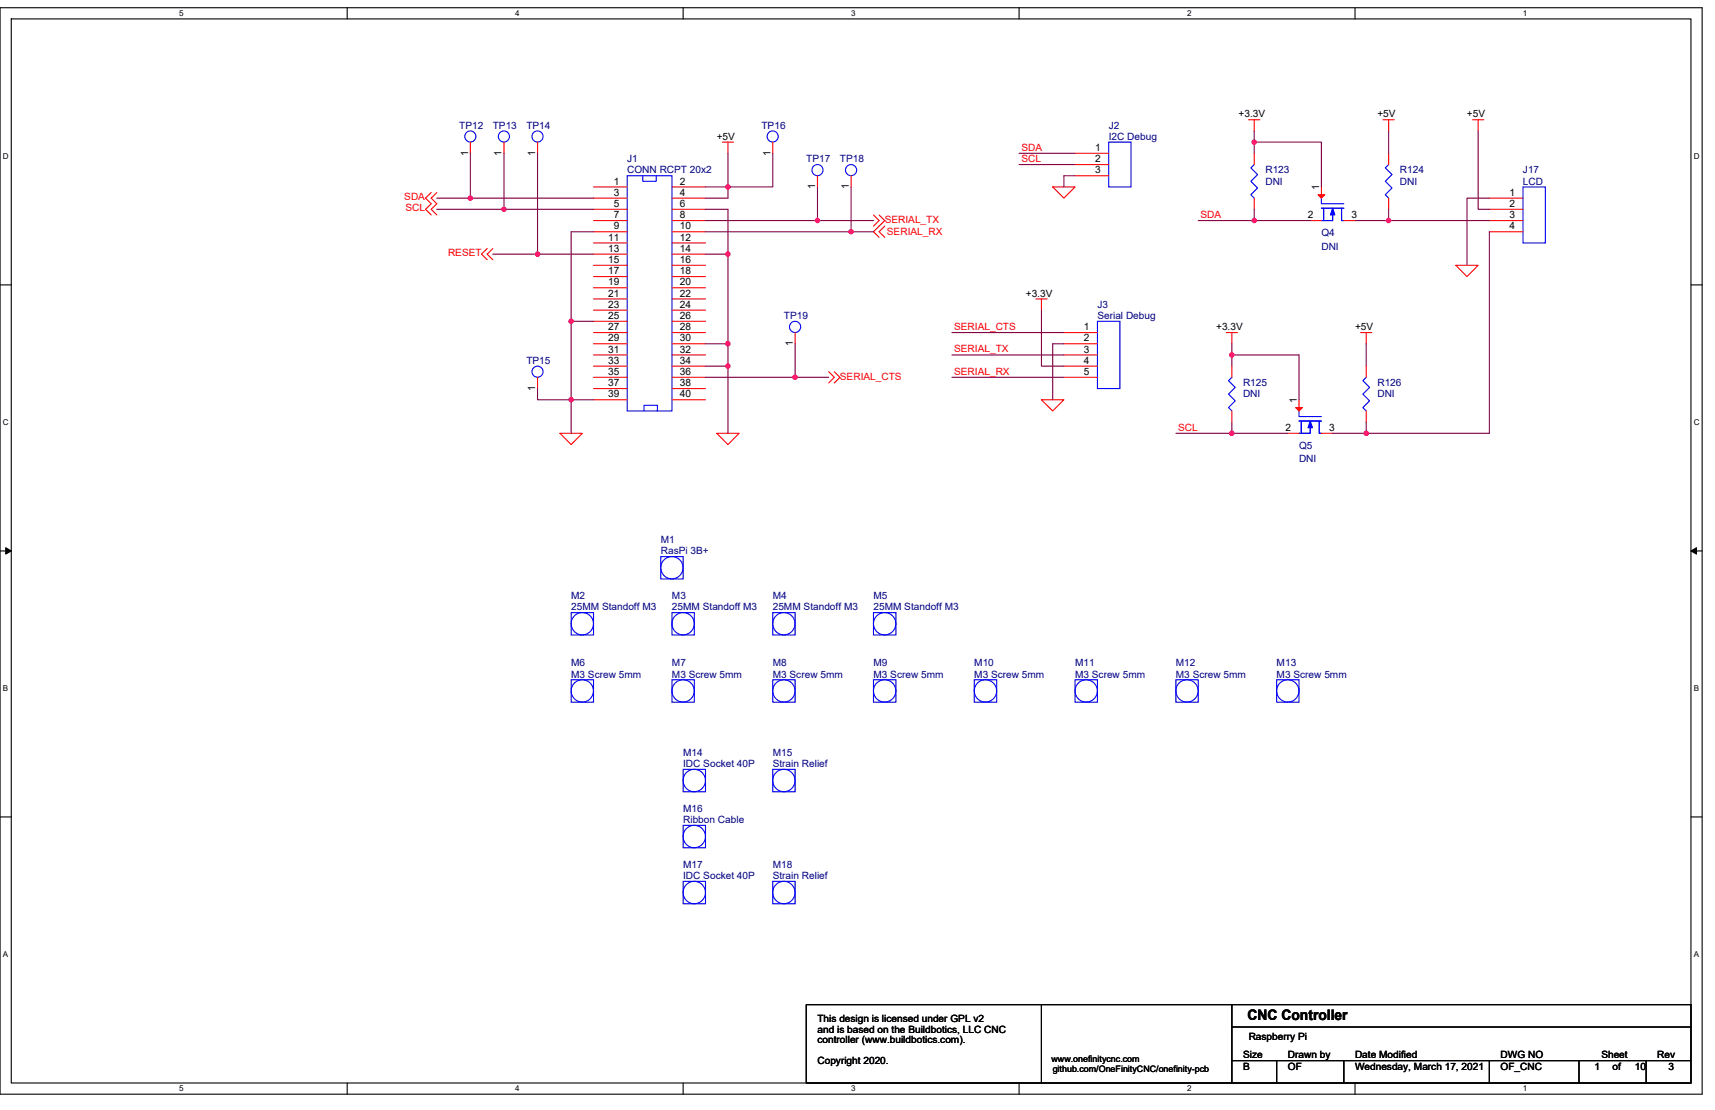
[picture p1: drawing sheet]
<svg xmlns="http://www.w3.org/2000/svg" width="432mm" height="279mm" viewBox="0 0 432 279" stroke-linecap="round" stroke-linejoin="round" font-family="sans-serif">
<path d="M0 1.9h428.6v273.5h-428.6zM2.8 4.8h422.9v267.8h-422.9z" fill="none" stroke="#000" stroke-width=".28"/>
<g fill="#fff">
<path d="M45.1 2.2h1.1v2.3h-1.1z"/>
<path d="M45.1 272.9h1.1v2.3h-1.1z"/>
</g>
<path d="M87.4 1.9v2.9M87.4 272.6v2.8" fill="none" stroke="#000" stroke-width=".28"/>
<g fill="#fff">
<path d="M129.7 2.2h1.1v2.3h-1.1z"/>
<path d="M129.7 272.9h1.1v2.3h-1.1z"/>
</g>
<path d="M172 1.9v2.9M172 272.6v2.8" fill="none" stroke="#000" stroke-width=".28"/>
<g fill="#fff">
<path d="M214.3 2.2h1.1v2.3h-1.1z"/>
<path d="M214.3 272.9h1.1v2.3h-1.1z"/>
</g>
<path d="M256.6 1.9v2.9M256.6 272.6v2.8" fill="none" stroke="#000" stroke-width=".28"/>
<g fill="#fff">
<path d="M298.9 2.2h1.1v2.3h-1.1z"/>
<path d="M298.9 272.9h1.1v2.3h-1.1z"/>
</g>
<path d="M341.2 1.9v2.9M341.2 272.6v2.8" fill="none" stroke="#000" stroke-width=".28"/>
<g fill="#fff">
<path d="M383.5 2.2h1.1v2.3h-1.1z"/>
<path d="M383.5 272.9h1.1v2.3h-1.1z"/>
<path d="M.7 38.2h1.5v2.3h-1.5z"/>
<path d="M426.5 38.2h1.4v2.3h-1.4z"/>
<path d="M.7 105.2h1.5v2.2h-1.5z"/>
<path d="M426.5 105.2h1.4v2.2h-1.4z"/>
</g>
<path d="M0 71.7h2.8M425.7 71.7h2.9" fill="none" stroke="#000" stroke-width=".28"/>
<g fill="#fff">
<path d="M.7 172.1h1.4v2.3h-1.4z"/>
<path d="M426.5 172.1h1.3v2.3h-1.3z"/>
</g>
<path d="M0 138.7h2.8M425.7 138.7h2.9" fill="none" stroke="#000" stroke-width=".28"/>
<path d="M1.4 137.9l1.4 .8-1.4 .8zM425.7 138.7l1.4-.8v1.6z" fill="#000" stroke="#000" stroke-width=".25"/>
<g fill="#fff">
<path d="M.7 239.1h1.4v2.3h-1.4z"/>
<path d="M426.4 239.1h1.4v2.3h-1.4z"/>
</g>
<path d="M0 205.6h2.8M425.7 205.6h2.9M262.2 252.9h-59.2v19.7h59.2M262.2 252.9h48v19.7h-48zM310.2 252.9h115.5v19.7h-115.5M310.2 258.5h115.5M310.2 267h115.5M321.4 267v5.6M338.3 267v5.6M375 267v5.6M397.6 267v5.6M414.5 267v5.6" fill="none" stroke="#000" stroke-width=".28"/>
<g fill="none" stroke="#f00" stroke-width=".28">
<path d="M118.4 35.8v2.8M126.9 35.8v2.8M135.3 35.8v2.8M181.9 35.8h2.8M183.3 35.8v2.8M194.6 35.8v2.8M270.7 38.6h8.4M314.4 30.1h2.8M315.8 30.1v2.9M315.8 38.6v2.8M348.2 30.1h2.8M349.6 30.1v2.9"/>
<path d="M349.6 38.6v2.8M370.8 30.1h2.8M372.2 30.1v2.9M108.6 48.5l-1.5 1.4 1.5 1.4-1.5 1.4 1.5 1.4M110 48.5l-1.4 1.4 1.4 1.4-1.4 1.4 1.4 1.4M149.4 47.1h8.5M149.4 49.9h8.5M149.4 52.7h8.5M149.4 55.5h8.5M149.4 58.3h8.5M169.2 47.1h8.4M169.2 49.9h8.4"/>
<path d="M169.2 52.7h8.4M169.2 55.5h8.4M169.2 58.3h8.4M205.8 44.2v2.9M214.3 44.2v2.9M219.9 54.1l1.4 1.4-1.4 1.4M221.3 54.1l1.5 1.4-2.9 2.8 1.4 1.4M222.8 56.9l-1.5 1.4 1.5 1.4M265 47.1h5.7l-2.8 2.8zM270.7 41.4h8.4M270.7 44.2h8.4M315.8 49.9v2.8"/>
<path d="M329.9 55.5h2.8M332.7 47.1v2.8M338.3 55.5h2.9M349.6 49.9v2.8M375 49.9h8.5M375 52.7h8.5M375 55.5h8.5M375 58.3h8.5M122.7 62.6l-1.5 1.4 1.5 1.4M124.1 62.6l-1.4 1.4 1.4 1.4M149.4 61.2h8.5M149.4 64h8.5"/>
<path d="M149.4 66.8h8.5M149.4 69.6h8.5M149.4 72.4h8.5M149.4 75.2h8.5M149.4 78.1h8.5M169.2 61.2h8.4M169.2 64h8.4M169.2 66.8h8.4M169.2 69.6h8.4M169.2 72.4h8.4M169.2 75.2h8.4M169.2 78.1h8.4"/>
<path d="M260.8 75.2h2.8M262.2 75.2v2.9M366.5 66.8h5.7l-2.8 2.8zM135.3 95v2.8M149.4 80.9h8.5M149.4 83.7h8.5M149.4 86.5h8.5M149.4 89.3h8.5M149.4 92.2h8.5M149.4 95h8.5M149.4 97.8h8.5M169.2 80.9h8.4"/>
<path d="M169.2 83.7h8.4M169.2 86.5h8.4M169.2 89.3h8.4M169.2 92.2h8.4M169.2 95h8.4M169.2 97.8h8.4M200.2 83.7v2.8M208.7 93.6l1.4 1.4-1.4 1.4M210.1 93.6l1.4 1.4-1.4 1.4M267.9 83.7h8.4M267.9 86.5h8.4M267.9 89.3h8.4"/>
<path d="M267.9 92.2h8.4M267.9 95h8.4M308.7 83.7h2.9M310.2 83.7v2.8M310.2 92.2v2.8M342.6 83.7h2.8M344 83.7v2.8M344 92.2v2.8M141 109.1h5.6l-2.8 2.8zM149.4 100.6h8.5M169.2 100.6h8.4M180.5 109.1h5.6l-2.8 2.8z"/>
<path d="M262.2 100.6h5.7l-2.9 2.8zM310.2 103.4v2.9M324.3 109.1h2.8M327.1 100.6v2.8M332.7 109.1h2.8M344 103.4v2.9"/>
</g>
<g fill="none" stroke="#00f" stroke-width=".28">
<path d="M279.1 35.8h5.7v11.3h-5.7zM157.9 44.2h11.3v59.2h-11.3zM161.8 44.2v1.4h3.4v-1.4M315.8 41.4l-.9 .9 1.7 1.6-1.7 1.7 1.7 1.7-1.7 1.7 .9 .9M332.7 52.4h5.6M332.7 49.9v1.4h5.6M333.3 52.7v2.5M333.3 52.4v3.1M335.5 53.8v1.7h-2.8h2.8v-1.1M337.8 52.4v3.1h.5h-.5v-2.8M349.6 41.4l-.8 .9 1.7 1.6-1.7 1.7 1.7 1.7-1.7 1.7 .8 .9M383.5 47.1h5.6v14.1h-5.6z"/>
<path d="M276.3 80.9h5.7v16.9h-5.7zM310.2 95l-.9 .8 1.7 1.7-1.7 1.7 1.7 1.7-1.7 1.7 .9 .8M344 95l-.9 .8 1.7 1.7-1.7 1.7 1.7 1.7-1.7 1.7 .9 .8M162.1 103.4v-1.4h3.4v1.4M327.1 106h5.6M327.1 103.4v1.5h5.6M327.6 106.3v2.5M327.6 106v3.1M329.9 107.4v1.7h-2.8h2.8v-1.1M332.1 106v3.1h.6h-.6v-2.8M143.8 154.2h5.6v5.6h-5.6zM166.4 140.1h5.6v5.6h-5.6z"/>
<path d="M169.2 154.2h5.6v5.6h-5.6zM194.6 154.2h5.6v5.6h-5.6zM219.9 154.2h5.7v5.6h-5.7zM143.8 171.1h5.6v5.6h-5.6zM169.2 171.1h5.6v5.6h-5.6zM194.6 171.1h5.6v5.6h-5.6zM219.9 171.1h5.7v5.6h-5.7zM245.3 171.1h5.7v5.6h-5.7zM270.7 171.1h5.6v5.6h-5.6zM296.1 171.1h5.6v5.6h-5.6zM321.4 171.1h5.7v5.6h-5.7zM172 193.7h5.6v5.6h-5.6z"/>
<path d="M194.6 193.7h5.6v5.6h-5.6zM172 207.8h5.6v5.6h-5.6zM172 221.8h5.6v5.7h-5.6zM194.6 221.8h5.6v5.7h-5.6z"/>
<circle cx="118.4" cy="34.4" r="1.4"/>
<circle cx="126.9" cy="34.4" r="1.4"/>
<circle cx="135.3" cy="34.4" r="1.4"/>
<circle cx="194.5" cy="34.4" r="1.4"/>
<circle cx="205.8" cy="42.8" r="1.4"/>
<circle cx="214.3" cy="42.8" r="1.4"/>
<circle cx="135.3" cy="93.6" r="1.4"/>
<circle cx="200.2" cy="82.3" r="1.41"/>
<circle cx="146.6" cy="157" r="2.81"/>
<circle cx="169.2" cy="142.9" r="2.81"/>
<circle cx="172" cy="157" r="2.81"/>
<circle cx="197.4" cy="157" r="2.81"/>
<circle cx="222.7" cy="157" r="2.81"/>
<circle cx="146.6" cy="173.9" r="2.81"/>
<circle cx="172" cy="173.9" r="2.81"/>
<circle cx="197.4" cy="173.9" r="2.81"/>
<circle cx="222.7" cy="173.9" r="2.81"/>
<circle cx="248.1" cy="173.9" r="2.81"/>
<circle cx="273.5" cy="173.9" r="2.81"/>
<circle cx="298.9" cy="173.9" r="2.81"/>
<circle cx="324.2" cy="173.9" r="2.81"/>
<circle cx="174.8" cy="196.5" r="2.81"/>
<circle cx="197.4" cy="196.5" r="2.81"/>
<circle cx="174.8" cy="210.6" r="2.81"/>
<circle cx="174.8" cy="224.7" r="2.81"/>
<circle cx="197.4" cy="224.7" r="2.81"/>
</g>
<g fill="#00f" stroke="#00f" stroke-width=".28">
<path d="M329.9 106l.6 1.7h-1.2z" fill-rule="evenodd"/>
<path d="M335.5 52.4l.6 1.7h-1.1z" fill-rule="evenodd"/>
</g>
<g fill="#f00" stroke="#f00" stroke-width=".28">
<path d="M326.2 102.6h1.7l-.8 .8z"/>
<path d="M331.9 49h1.6l-.8 .9z"/>
</g>
<g fill="none" stroke="#800040" stroke-width=".28">
<path d="M118.4 38.6v11.3M126.9 38.6v14.1M135.3 38.6v25.4M183.3 38.6v8.5M194.6 38.6v8.5h-11.3M256.6 38.6h14.1M315.8 33v5.6M315.8 35.8h16.9v11.3M349.6 33v5.6M372.2 33v19.7h2.8M110 49.9h8.4M110 52.7h16.9"/>
<path d="M118.4 49.9h31M126.9 52.7h22.5M149.4 58.3h-5.6v22.6M177.6 52.7h5.7v11.3M177.6 47.1h5.7M177.6 55.5h28.2M177.6 58.3h36.7M183.3 47.1v2.8h-5.7M205.8 47.1v8.4h14.1M214.3 47.1v11.2h5.6M256.6 41.4h14.1M270.7 44.2h-2.8v2.9"/>
<path d="M301.7 55.5h14.1M315.8 52.7v2.8M315.8 55.5h14.1M341.2 55.5h8.4M349.6 55.5h25.4M349.6 52.7v2.8M375 49.9h-5.6v16.9M375 58.3v50.8h-39.5M124.1 64h11.2M135.3 64h14.1M177.6 64h5.7M183.3 64v22.5"/>
<path d="M262.2 78.1v14.1h5.7M135.3 97.8v2.8h8.5M143.8 80.9h5.6M143.8 80.9v19.7M177.6 86.5h5.7M177.6 92.2h5.7M177.6 95h22.6M183.3 86.5v5.7M183.3 92.2v16.9M200.2 86.5v8.5M200.2 95h8.5M239.7 89.3h28.2"/>
<path d="M239.7 95h28.2M239.7 83.7h28.2M267.9 86.5h-2.9v14.1M310.2 86.5v2.8M310.2 89.3v2.9M310.2 89.3h16.9v11.3M344 86.5v5.7M143.8 100.6h5.6M143.8 100.6v8.5M296.1 109.1h14.1M310.2 106.3v2.8M310.2 109.1h14.1"/>
<path d="M344 106.3v2.8"/>
</g>
<g fill="#f0f" stroke="#f0f" stroke-width=".28">
<circle cx="143.8" cy="80.9" r=".56"/>
<circle cx="143.8" cy="100.6" r=".56"/>
<circle cx="183.3" cy="47" r=".56"/>
<circle cx="183.3" cy="86.5" r=".55"/>
<circle cx="183.3" cy="64" r=".55"/>
<circle cx="183.3" cy="92.2" r=".55"/>
<circle cx="118.4" cy="49.9" r=".55"/>
<circle cx="126.9" cy="52.7" r=".55"/>
<circle cx="135.3" cy="64" r=".55"/>
<circle cx="205.8" cy="55.5" r=".55"/>
<circle cx="214.3" cy="58.3" r=".56"/>
<circle cx="200.2" cy="95" r=".56"/>
<circle cx="315.8" cy="55.5" r=".55"/>
<circle cx="315.8" cy="35.8" r=".55"/>
<circle cx="349.6" cy="55.5" r=".55"/>
<circle cx="310.1" cy="89.3" r=".56"/>
<circle cx="344" cy="109.1" r=".55"/>
<circle cx="310.1" cy="109.1" r=".55"/>
</g>
<text font-size="3.7" x="314.1" y="256.8">CNC Controller</text>
<g font-size="2.5">
<text x="311.8" y="29.6">+3.3V</text>
<text x="346.8" y="29.6">+5V</text>
<text x="369.4" y="29.6">+5V</text>
<text x="180.5" y="35.2">+5V</text>
<text x="117.8" y="39.2" transform="rotate(-90 117.8 39.2)">1</text>
<text x="126.3" y="39.2" transform="rotate(-90 126.3 39.2)">1</text>
<text x="134.7" y="39.2" transform="rotate(-90 134.7 39.2)">1</text>
<text x="194" y="39.2" transform="rotate(-90 194 39.2)">1</text>
<text x="275.8" y="38">1</text>
<text x="275.8" y="40.8">2</text>
<text x="154.5" y="46.5">1</text>
<text x="171.2" y="46.5">2</text>
<text x="205.2" y="47.6" transform="rotate(-90 205.2 47.6)">1</text>
<text x="213.7" y="47.6" transform="rotate(-90 213.7 47.6)">1</text>
<text x="275.8" y="43.6">3</text>
<text x="332.1" y="47.9" transform="rotate(-90 332.1 47.9)">1</text>
<text x="154.5" y="49.3">3</text>
<text x="154.5" y="52.1">5</text>
<text x="171.2" y="49.3">4</text>
<text x="171.2" y="52.1">6</text>
<text x="380.1" y="49.3">1</text>
<text x="380.1" y="52.1">2</text>
<text x="154.5" y="54.9">7</text>
<text x="154.5" y="57.7">9</text>
<text x="171.2" y="54.9">8</text>
<text x="171.2" y="57.7">10</text>
<text x="329.3" y="54.9">2</text>
<text x="340.3" y="54.9">3</text>
<text x="380.1" y="54.9">3</text>
<text x="380.1" y="57.7">4</text>
<text x="153.1" y="60.6">11</text>
<text x="153.1" y="63.4">13</text>
<text x="171.2" y="60.6">12</text>
<text x="171.2" y="63.4">14</text>
<text x="153.1" y="66.2">15</text>
<text x="153.1" y="69">17</text>
<text x="153.1" y="71.8">19</text>
<text x="171.2" y="66.2">16</text>
<text x="171.2" y="69">18</text>
<text x="171.2" y="71.8">20</text>
<text x="153.1" y="74.7">21</text>
<text x="153.1" y="77.5">23</text>
<text x="171.2" y="74.7">22</text>
<text x="171.2" y="77.5">24</text>
<text x="258.3" y="74.7">+3.3V</text>
<text x="153.1" y="80.3">25</text>
<text x="153.1" y="83.1">27</text>
<text x="171.2" y="80.3">26</text>
<text x="171.2" y="83.1">28</text>
<text x="272.9" y="83.1">1</text>
<text x="306.2" y="83.1">+3.3V</text>
<text x="341.2" y="83.1">+5V</text>
<text x="153.1" y="85.9">29</text>
<text x="153.1" y="88.8">31</text>
<text x="171.2" y="85.9">30</text>
<text x="171.2" y="88.8">32</text>
<text x="199.6" y="87.1" transform="rotate(-90 199.6 87.1)">1</text>
<text x="272.9" y="85.9">2</text>
<text x="272.9" y="88.8">3</text>
<text x="153.1" y="91.6">33</text>
<text x="153.1" y="94.4">35</text>
<text x="171.2" y="91.6">34</text>
<text x="171.2" y="94.4">36</text>
<text x="272.9" y="91.6">4</text>
<text x="272.9" y="94.4">5</text>
<text x="134.7" y="98.4" transform="rotate(-90 134.7 98.4)">1</text>
<text x="153.1" y="97.2">37</text>
<text x="153.1" y="100">39</text>
<text x="171.2" y="97.2">38</text>
<text x="171.2" y="100">40</text>
<text x="326.5" y="101.5" transform="rotate(-90 326.5 101.5)">1</text>
<text x="323.7" y="108.5">2</text>
<text x="334.7" y="108.5">3</text>
<text x="205.8" y="257.4">This design is licensed under GPL v2</text>
<text x="205.8" y="260">and is based on the Buildbotics, LLC CNC</text>
<text x="205.8" y="262.6">controller (www.buildbotics.com).</text>
<text x="314.4" y="261.9">Raspberry Pi</text>
<text x="205.8" y="267.8">Copyright 2020.</text>
<text x="313" y="266.4">Size</text>
<text x="313" y="269.2">B</text>
<text x="324.3" y="266.4">Drawn by</text>
<text x="324.3" y="269.2">OF</text>
<text x="341.2" y="269.2">Wednesday, March 17, 2021</text>
<text x="341.2" y="266.4">Date Modified</text>
<text x="377.8" y="266.4">DWG NO</text>
<text x="377.8" y="269.2">OF_CNC</text>
<text x="401.5" y="269.2">1</text>
<text x="403.2" y="266.4">Sheet</text>
<text x="406" y="269.2">of</text>
<text x="411.6" y="269.2">10</text>
<text x="417.3" y="266.4">Rev</text>
<text x="420.1" y="269.2">3</text>
</g>
<g font-size="2.5" fill="#000080">
<text x="115.6" y="32.4">TP12</text>
<text x="124.1" y="32.4">TP13</text>
<text x="132.5" y="32.4">TP14</text>
<text x="191.7" y="32.4">TP16</text>
<text x="279.1" y="32.4">J2</text>
<text x="279.1" y="35.2">I2C Debug</text>
<text x="157.9" y="40.8">J1</text>
<text x="203" y="40.8">TP17</text>
<text x="211.5" y="40.8">TP18</text>
<text x="157.9" y="43.7">CONN RCPT 20x2</text>
<text x="318.6" y="43.7">R123</text>
<text x="318.6" y="46.5">DNI</text>
<text x="352.4" y="43.7">R124</text>
<text x="352.4" y="46.5">DNI</text>
<text x="383.5" y="43.7">J17</text>
<text x="383.5" y="46.5">LCD</text>
<text x="332.7" y="59.5">Q4</text>
<text x="332.7" y="62.8">DNI</text>
<text x="276.3" y="77.5">J3</text>
<text x="197.4" y="80.3">TP19</text>
<text x="276.3" y="80.3">Serial Debug</text>
<text x="132.5" y="91.6">TP15</text>
<text x="313" y="97.2">R125</text>
<text x="313" y="100.1">DNI</text>
<text x="346.8" y="97.2">R126</text>
<text x="346.8" y="100.1">DNI</text>
<text x="327.1" y="113">Q5</text>
<text x="327.1" y="116.4">DNI</text>
<text x="166.4" y="136.7">M1</text>
<text x="166.4" y="139.5">RasPi 3B+</text>
<text x="143.8" y="150.8">M2</text>
<text x="143.8" y="153.6">25MM Standoff M3</text>
<text x="169.2" y="150.8">M3</text>
<text x="169.2" y="153.6">25MM Standoff M3</text>
<text x="194.6" y="150.8">M4</text>
<text x="194.6" y="153.6">25MM Standoff M3</text>
<text x="219.9" y="150.8">M5</text>
<text x="219.9" y="153.6">25MM Standoff M3</text>
<text x="143.8" y="167.7">M6</text>
<text x="169.2" y="167.7">M7</text>
<text x="194.6" y="167.7">M8</text>
<text x="219.9" y="167.7">M9</text>
<text x="245.3" y="167.7">M10</text>
<text x="270.7" y="167.7">M11</text>
<text x="296.1" y="167.7">M12</text>
<text x="321.4" y="167.7">M13</text>
<text x="143.8" y="170.5">M3 Screw 5mm</text>
<text x="169.2" y="170.5">M3 Screw 5mm</text>
<text x="194.6" y="170.5">M3 Screw 5mm</text>
<text x="219.9" y="170.5">M3 Screw 5mm</text>
<text x="245.3" y="170.5">M3 Screw 5mm</text>
<text x="270.7" y="170.5">M3 Screw 5mm</text>
<text x="296.1" y="170.5">M3 Screw 5mm</text>
<text x="321.4" y="170.5">M3 Screw 5mm</text>
<text x="172" y="190.3">M14</text>
<text x="194.6" y="190.3">M15</text>
<text x="172" y="193.1">IDC Socket 40P</text>
<text x="194.6" y="193.1">Strain Relief</text>
<text x="172" y="204.4">M16</text>
<text x="172" y="207.2">Ribbon Cable</text>
<text x="172" y="218.5">M17</text>
<text x="172" y="221.3">IDC Socket 40P</text>
<text x="194.6" y="218.5">M18</text>
<text x="194.6" y="221.3">Strain Relief</text>
</g>
<g font-size="2.5" fill="#f00">
<text x="257.2" y="38">SDA</text>
<text x="257.2" y="40.9">SCL</text>
<text x="101.8" y="50.4">SDA</text>
<text x="102.1" y="53.2">SCL</text>
<text x="222.8" y="56.1">SERIAL_TX</text>
<text x="223.3" y="59.2">SERIAL_RX</text>
<text x="302.3" y="54.9">SDA</text>
<text x="112.8" y="64.5">RESET</text>
<text x="240.2" y="83">SERIAL_CTS</text>
<text x="240.2" y="88.7">SERIAL_TX</text>
<text x="211.5" y="95.5">SERIAL_CTS</text>
<text x="240.2" y="94.3">SERIAL_RX</text>
<text x="296.6" y="108.5">SCL</text>
</g>
<g font-size="2.2">
<text x="264.8" y="267.3">www.onefinitycnc.com</text>
<text x="265" y="269.9">github.com/OneFinityCNC/onefinity-pcb</text>
</g>
<g font-size="2">
<text x="45.1" y="4.1">5</text>
<text x="129.7" y="4.1">4</text>
<text x="214.3" y="4.1">3</text>
<text x="298.9" y="4.1">2</text>
<text x="383.5" y="4.1">1</text>
<text x=".7" y="40">D</text>
<text x="426.5" y="40">D</text>
<text x=".7" y="107">C</text>
<text x="426.5" y="107">C</text>
<text x=".7" y="174">B</text>
<text x="426.5" y="174">B</text>
<text x=".7" y="240.9">A</text>
<text x="426.5" y="240.9">A</text>
<text x="45.1" y="274.7">5</text>
<text x="129.7" y="274.7">4</text>
<text x="214.3" y="274.7">3</text>
<text x="298.9" y="274.7">2</text>
<text x="383.5" y="274.7">1</text>
</g>
</svg>
